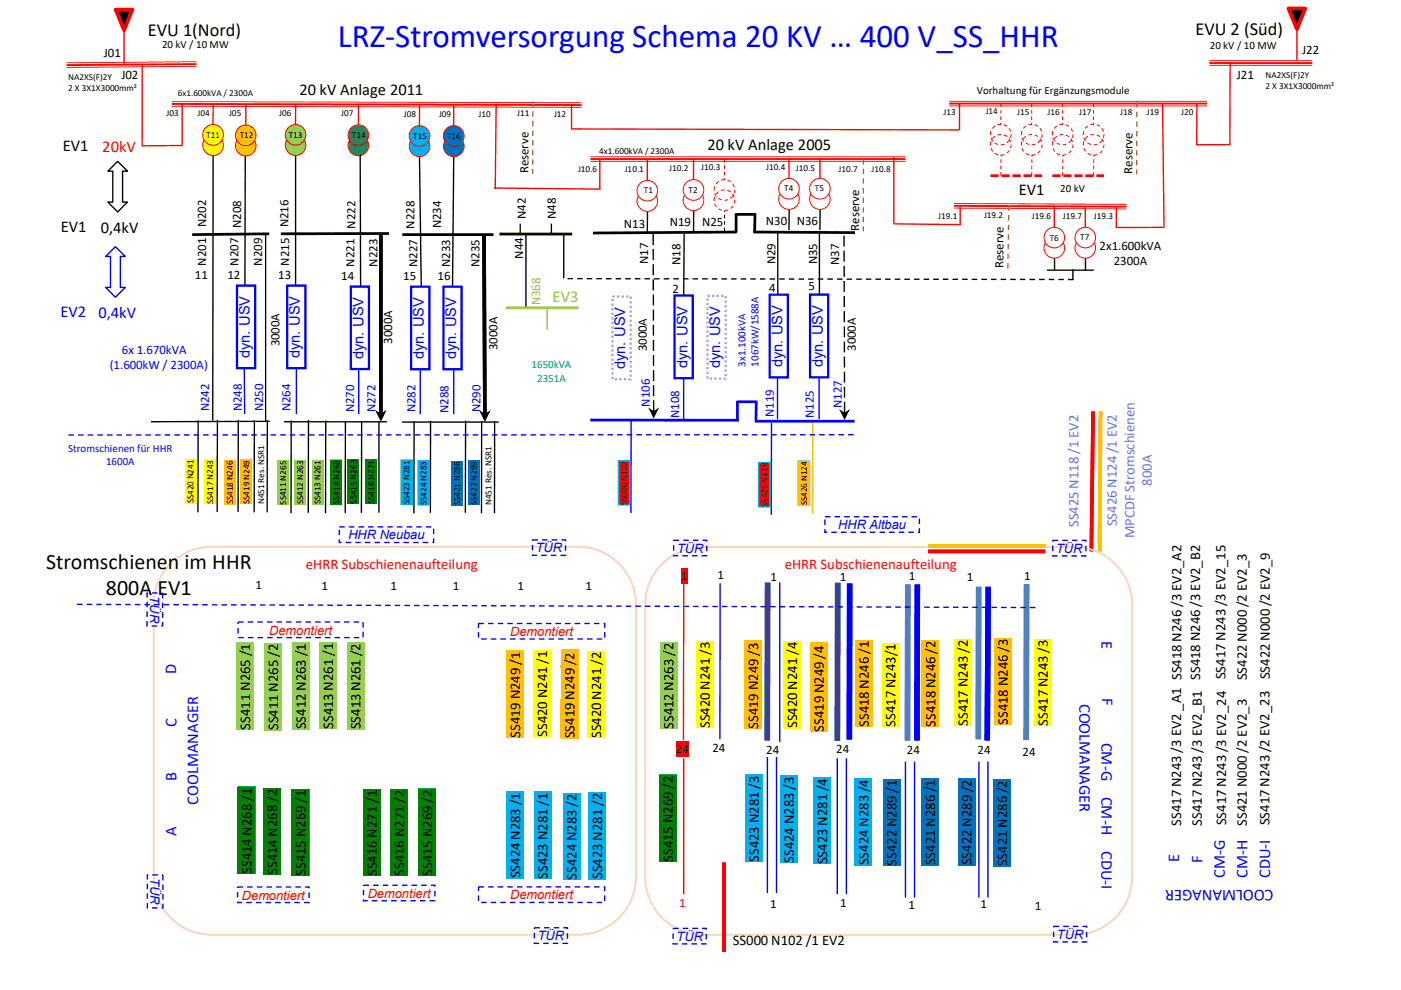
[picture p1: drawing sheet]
<svg xmlns="http://www.w3.org/2000/svg" width="297mm" height="210mm" viewBox="0 0 297 210" stroke-linecap="round" stroke-linejoin="round" font-family="sans-serif">
<path d="M25 34.2l2 2.1h-1v6.6h1l-2 2.1-2.1-2.1h1v-6.6h-1z" fill="none" stroke="#000" stroke-width=".29"/>
<path d="M30.2 13.8l-.1 17.2M38.8 30.9h-8.7" fill="none" stroke="#f00" stroke-width=".29"/>
<path d="M14.1 14.2v.2l27.6-.2v-.2zM14.1 13.6v.4l27.6-.2v-.4zM14.1 13.2v.2l27.6-.2v-.2z" fill="#f00"/>
<path d="M26.3 6.4v7.2M104.7 39.9l22.7 .2M121.2 27.3l82.2 .3M203.4 22v5.6" fill="none" stroke="#f00" stroke-width=".29"/>
<path d="M24.5 2h3.6l-1.8 4.4z" fill="#000"/>
<path d="M24.5 2h3.6l-1.8 4.4z" fill="none" stroke="#f00" stroke-width=".78" stroke-linecap="butt"/>
<path d="M210 37.3h10.9" fill="none" stroke="#f00" stroke-width=".58" stroke-dasharray="1.7 .6" stroke-linecap="butt"/>
<g fill="none" stroke="#f00" stroke-width=".21" stroke-dasharray=".8 .6" stroke-linecap="butt">
<path d="M212.2 37.3v-4.4M212.2 22v4.4M218.7 37.3l.1-4.4M218.7 22v4.4M225.3 37.3l.1-4.4M225.3 22v4.4M231.9 37.3v-4.4M231.9 22v4.4"/>
<circle cx="212.2" cy="28.5" r="2.19"/>
<circle cx="212.2" cy="30.7" r="2.19"/>
<circle cx="218.7" cy="28.5" r="2.18"/>
<circle cx="218.7" cy="30.7" r="2.19"/>
<circle cx="225.3" cy="28.5" r="2.18"/>
<circle cx="225.3" cy="30.7" r="2.19"/>
<circle cx="231.9" cy="28.5" r="2.18"/>
<circle cx="231.9" cy="30.7" r="2.19"/>
</g>
<path d="M201.2 21.4h54.7v.2h-54.7zM201.2 21.8h54.7v.4h-54.7zM201.2 22.4h54.7v.2h-54.7z" fill="#f00"/>
<path d="M223.1 37.3h11" fill="none" stroke="#f00" stroke-width=".58" stroke-dasharray="1.7 .6" stroke-linecap="butt"/>
<path d="M246.5 22l.3 26.3M253.8 22l-.1 8.7h6.9" fill="none" stroke="#f00" stroke-width=".29"/>
<path d="M256.4 13.8v.1h21.9v-.1zM256.4 13.2v.4h21.9v-.4zM256.4 12.8v.2h21.9v-.2z" fill="#f00"/>
<path d="M260.8 13.4l-.1 17.5M275 6.2v6.6" fill="none" stroke="#f00" stroke-width=".29"/>
<path d="M273.2 1.8h3.6l-1.8 4.4z" fill="#000"/>
<path d="M273.2 1.8h3.6l-1.8 4.4z" fill="none" stroke="#f00" stroke-width=".78" stroke-linecap="butt"/>
<path d="M125.2 33.1h66.8v.2h-66.8zM125.2 33.5h66.8v.4h-66.8zM125.2 34.1h66.8v.2h-66.8z" fill="#f00"/>
<path d="M156.2 49.2l-30.5 .2" fill="none" stroke="#000" stroke-width=".58"/>
<path d="M137.3 44.8l-.1 4.4" fill="none" stroke="#000" stroke-width=".29"/>
<circle cx="137.2" cy="42.6" r="2.19" fill="#fff"/>
<circle cx="137.2" cy="42.6" r="2.19" fill="none" stroke="#f00" stroke-width=".21"/>
<circle cx="137.2" cy="40.4" r="2.18" fill="#fff"/>
<circle cx="137.2" cy="40.4" r="2.18" fill="none" stroke="#f00" stroke-width=".21"/>
<path d="M147.1 44.7l-.1 4.3" fill="none" stroke="#000" stroke-width=".29"/>
<circle cx="147" cy="42.5" r="2.19" fill="#fff"/>
<circle cx="147" cy="42.5" r="2.19" fill="none" stroke="#f00" stroke-width=".21"/>
<circle cx="147" cy="40.3" r="2.19" fill="#fff"/>
<circle cx="147" cy="40.3" r="2.19" fill="none" stroke="#f00" stroke-width=".21"/>
<path d="M127.2 33.8v6.2M137.2 33.9v4.4M147 33.7v4.4M189.5 33.3v14.1" fill="none" stroke="#f00" stroke-width=".29"/>
<path d="M153.6 49v-4.3" fill="none" stroke="#000" stroke-width=".21" stroke-dasharray=".8 .6" stroke-linecap="butt"/>
<g fill="none" stroke="#f00" stroke-width=".21" stroke-dasharray=".8 .6" stroke-linecap="butt">
<path d="M153.6 33.7v4.4"/>
<circle cx="153.6" cy="40.3" r="2.19"/>
<circle cx="153.6" cy="42.5" r="2.19"/>
</g>
<path d="M167.3 44.4v4.4" fill="none" stroke="#000" stroke-width=".29"/>
<circle cx="167.3" cy="42.2" r="2.18" fill="#fff"/>
<circle cx="167.3" cy="42.2" r="2.18" fill="none" stroke="#f00" stroke-width=".21"/>
<circle cx="167.3" cy="40" r="2.19" fill="#fff"/>
<circle cx="167.3" cy="40" r="2.19" fill="none" stroke="#f00" stroke-width=".21"/>
<path d="M167.3 33.5v4.3" fill="none" stroke="#f00" stroke-width=".29"/>
<path d="M173.9 44.4l-.1 4.4" fill="none" stroke="#000" stroke-width=".29"/>
<circle cx="173.8" cy="42.2" r="2.18" fill="#fff"/>
<circle cx="173.8" cy="42.2" r="2.18" fill="none" stroke="#f00" stroke-width=".21"/>
<circle cx="173.8" cy="40" r="2.19" fill="#fff"/>
<circle cx="173.8" cy="40" r="2.19" fill="none" stroke="#f00" stroke-width=".21"/>
<path d="M173.8 33.5v4.3" fill="none" stroke="#f00" stroke-width=".29"/>
<path d="M202.3 43.1l36.5 .1v.3l-36.5-.2zM202.3 43.5l36.5 .1v.4l-36.5-.1zM202.3 44l36.5 .2v.2l-36.5-.2z" fill="#f00"/>
<path d="M203.6 43.9v3.9" fill="none" stroke="#f00" stroke-width=".29"/>
<path d="M223.6 54.8v2.4M230.1 54.8v2.7" fill="none" stroke="#000" stroke-width=".29"/>
<circle cx="230.1" cy="52.6" r="2.18" fill="#fff"/>
<circle cx="230.1" cy="52.6" r="2.18" fill="none" stroke="#f00" stroke-width=".21"/>
<circle cx="230.1" cy="50.4" r="2.18" fill="#fff"/>
<circle cx="230.1" cy="50.4" r="2.18" fill="none" stroke="#f00" stroke-width=".21"/>
<path d="M230.1 43.8v4.4" fill="none" stroke="#f00" stroke-width=".29"/>
<circle cx="223.5" cy="52.6" r="2.18" fill="#fff"/>
<circle cx="223.5" cy="52.6" r="2.18" fill="none" stroke="#f00" stroke-width=".21"/>
<circle cx="223.5" cy="50.4" r="2.18" fill="#fff"/>
<circle cx="223.5" cy="50.4" r="2.18" fill="none" stroke="#f00" stroke-width=".21"/>
<path d="M189.5 47.5l14.1 .1M223.5 43.8v4.4M236.7 43.8v4.5l10-.1" fill="none" stroke="#f00" stroke-width=".29"/>
<path d="M222 57.3h9.9M227.5 57.1v2.2M61.7 89.2v19.7M65.4 89.1v19.7M69.1 89.2l-.1 19.7" fill="none" stroke="#000" stroke-width=".29"/>
<circle cx="45.2" cy="30.8" r="2.19" fill="#ff0"/>
<circle cx="45.2" cy="30.8" r="2.19" fill="none" stroke="#f00" stroke-width=".21"/>
<circle cx="45.2" cy="28.6" r="2.19" fill="#ff0"/>
<circle cx="45.2" cy="28.6" r="2.19" fill="none" stroke="#f00" stroke-width=".21"/>
<path d="M45.2 22l-.1 4.4" fill="none" stroke="#f00" stroke-width=".29"/>
<circle cx="52.1" cy="30.9" r="2.19" fill="#ffc000"/>
<circle cx="52.1" cy="30.9" r="2.19" fill="none" stroke="#f00" stroke-width=".21"/>
<circle cx="52.1" cy="28.7" r="2.19" fill="#ffc000"/>
<circle cx="52.1" cy="28.7" r="2.19" fill="none" stroke="#f00" stroke-width=".21"/>
<path d="M38.6 22v8.7M52.1 22.1v4.4" fill="none" stroke="#f00" stroke-width=".29"/>
<circle cx="62.7" cy="30.8" r="2.19" fill="#92d050"/>
<circle cx="62.7" cy="30.8" r="2.19" fill="none" stroke="#f00" stroke-width=".21"/>
<circle cx="62.7" cy="28.6" r="2.19" fill="#92d050"/>
<circle cx="62.7" cy="28.6" r="2.19" fill="none" stroke="#f00" stroke-width=".21"/>
<path d="M62.7 22v4.4" fill="none" stroke="#f00" stroke-width=".29"/>
<path d="M36.4 21.5l86.9 .2v.2l-86.9-.2zM36.4 21.8l86.9 .3v.4l-86.9-.3zM36.4 22.4l86.9 .3v.2l-86.9-.3z" fill="#f00"/>
<path d="M121.2 22.2v5.3" fill="none" stroke="#f00" stroke-width=".29"/>
<path d="M113 21.5l-.1 15.4" fill="none" stroke="#c0504d" stroke-width=".29" stroke-dasharray="1.2 .9" stroke-linecap="butt"/>
<path d="M57.1 49.6l-16.4 .2M82.5 49.5l-23 .1" fill="none" stroke="#000" stroke-width=".58"/>
<path d="M45.2 33l-.1 56.3M52 33.1l-.1 38.7M62.7 33v38.8" fill="none" stroke="#000" stroke-width=".29"/>
<path d="M50.2 60.6h3.9v17.5h-3.9z" fill="#fff"/>
<path d="M50.2 60.6h3.9v17.5h-3.9z" fill="none" stroke="#00f" stroke-width=".49"/>
<path d="M51.8 78.1l.1 9.7" fill="none" stroke="#00f" stroke-width=".29"/>
<path d="M60.9 60.6h3.8v17.5h-3.8z" fill="#fff"/>
<path d="M60.9 60.6h3.8v17.5h-3.8z" fill="none" stroke="#00f" stroke-width=".49"/>
<path d="M62.8 78.1v9.7" fill="none" stroke="#00f" stroke-width=".29"/>
<path d="M110.3 47.4v2.2M116.9 47.4v2.2M119.5 49.5v9.5M60.2 89.5h21.8" fill="none" stroke="#000" stroke-width=".29"/>
<path d="M105.9 49.6h15.4" fill="none" stroke="#000" stroke-width=".58"/>
<g fill="#fff">
<path d="M246.6 176.2h4.4v11.5h-4.4z"/>
<path d="M251.5 176.3h4.5v11.6h-4.5z"/>
<path d="M256.3 176.3h4.4v11.6h-4.4z"/>
<path d="M261.1 176.3h4.5v11.6h-4.5z"/>
<path d="M265.8 176.3h4.5v11.6h-4.5z"/>
</g>
<path d="M231.8 87.3l-.4 29.6" fill="none" stroke="#f00" stroke-width=".78" stroke-linecap="butt"/>
<path d="M233.3 87.3l-.2 29.6" fill="none" stroke="#ffc000" stroke-width=".78" stroke-linecap="butt"/>
<path d="M162.7 123.6v33.5M177.6 123.6l-.1 33.5" fill="none" stroke="#1f497d" stroke-width="1.2" stroke-linecap="butt"/>
<path d="M140.4 119.6a12.2 12.2 0 0 1 8.6-3.6h78.8a12.2 12.2 0 0 1 12.2 12.2v57.8a12.2 12.2 0 0 1-12.2 12.2h-78.8a12.2 12.2 0 0 1-12.2-12.2v-57.8a12.2 12.2 0 0 1 3.6-8.6z" fill="none" stroke="#fcd5b5" stroke-width=".39"/>
<path d="M174.9 109.6h20v3.3h-20z" fill="none" stroke="#00f" stroke-width=".29" stroke-dasharray="1.2 .9" stroke-linecap="butt"/>
<path d="M187 136.3h3.8v17.8h-3.8z" fill="#cc0"/>
<path d="M186.9 136.4h3.8v17.7h-3.8z" fill="#ff0"/>
<path d="M180.1 123.8v33M194.5 124l-.1 33.1" fill="none" stroke="#00f" stroke-width="1.2" stroke-linecap="butt"/>
<path d="M192.5 124l-.1 33.1" fill="none" stroke="#4f81bd" stroke-width="1.2" stroke-linecap="butt"/>
<path d="M181.3 135.7h3.8v18.5h-3.8z" fill="#ffc"/>
<path d="M181.2 135.9h3.8v18.3h-3.8z" fill="#ffc000"/>
<path d="M207.5 124.5l-.1 32.3M217.7 123.9l-.1 33.1" fill="none" stroke="#4f81bd" stroke-width="1.2" stroke-linecap="butt"/>
<path d="M209.5 124.5l-.2 32.6" fill="none" stroke="#00f" stroke-width="1.2" stroke-linecap="butt"/>
<g fill="#ffc000">
<path d="M157.9 135.8h3.7v18.8h-3.7z"/>
<path d="M157.8 136.3h3.8v18.3h-3.8z"/>
<path d="M171.7 136.2h3.8v19h-3.8z"/>
<path d="M171.6 136.9h3.8v18.3h-3.8z"/>
</g>
<g fill="#ff0">
<path d="M147.6 136h3.7v18.4h-3.7z"/>
<path d="M166.1 136h3.8v18.5h-3.8z"/>
</g>
<g fill="#ffc000">
<path d="M195.4 135.8h3.8v18.3h-3.8z"/>
<path d="M210.7 135.4h3.8v18.3h-3.8z"/>
</g>
<g fill="#ff0">
<path d="M202.2 135.7h3.8v18.2h-3.8z"/>
<path d="M219.2 135.6h3.8v18.3h-3.8z"/>
</g>
<path d="M142.8 114.6h7v3.3h-7zM223.2 114.6h7v3.3h-7zM142.7 196.9h7v3.3h-7zM223.4 196.5h7v3.3h-7z" fill="none" stroke="#00f" stroke-width=".29" stroke-dasharray="1.2 .9" stroke-linecap="butt"/>
<g fill="#fff">
<path d="M227.9 131.2h4.4v59.3h-4.4z"/>
<path d="M232.5 131.1h4.5v11.6h-4.5z"/>
</g>
<path d="M152.7 123.7l-.1 33.1M165.3 123.5v33.9" fill="none" stroke="#00f" stroke-width=".29"/>
<g fill="#fff">
<path d="M232.6 143.1h4.5v11.6h-4.5z"/>
<path d="M232.5 155.8h4.5v11.6h-4.5z"/>
</g>
<g fill="#00b0f0">
<path d="M158 164.3h3.7v18.5h-3.7z"/>
<path d="M165.4 164.5h3.8v18.5h-3.8z"/>
<path d="M172.5 164.9h3.7v18.4h-3.7z"/>
<path d="M181.2 165.1h3.8v18.4h-3.8z"/>
</g>
<g fill="#0070c0">
<path d="M187.1 165.1h3.8v18.5h-3.8z"/>
<path d="M195.4 165.1h3.8v18.4h-3.8z"/>
<path d="M203.1 165.1h3.7v18.4h-3.7z"/>
<path d="M210.6 165.3h3.8v18.4h-3.8z"/>
</g>
<path d="M162.7 160.5v28.9M164.6 160.5v28.9M177.5 160.8v28.9M179.4 160.8v28.9M192 161.5v28.9M193.9 161.5v28.9M207.5 161.5v28.9M209.5 161.5v28.9" fill="none" stroke="#00f" stroke-width=".29"/>
<path d="M153.5 182.9v19" fill="none" stroke="#f00" stroke-width=".78" stroke-linecap="butt"/>
<path d="M71.9 111.8h20v3.3h-20z" fill="none" stroke="#00f" stroke-width=".29" stroke-dasharray="1.2 .9" stroke-linecap="butt"/>
<path d="M36.2 119.6a12.2 12.2 0 0 1 8.6-3.6h77.8a12.2 12.2 0 0 1 12.2 12.2v57.8a12.2 12.2 0 0 1-12.2 12.2h-77.8a12.2 12.2 0 0 1-12.2-12.2v-57.8a12.2 12.2 0 0 1 3.6-8.6z" fill="none" stroke="#fcd5b5" stroke-width=".39"/>
<path d="M113.1 137.8h3.8v18.5h-3.8z" fill="#ff0"/>
<g fill="#ffc000">
<path d="M107.4 138.1h3.7v18.4h-3.7z"/>
<path d="M107.3 138.2h3.8v18.3h-3.8z"/>
<path d="M118.9 137.7h3.8v18.9h-3.8z"/>
<path d="M118.8 148.4h3.8v8.2h-3.8z"/>
<path d="M118.8 141.1h3.8v.6h-3.8z"/>
</g>
<path d="M124.6 138.1h3.8v18.4h-3.8z" fill="#ff0"/>
<path d="M112.9 114.5h7v3.3h-7zM113.3 196.8h7v3.3h-7z" fill="none" stroke="#00f" stroke-width=".29" stroke-dasharray="1.2 .9" stroke-linecap="butt"/>
<path d="M50.4 166.9h3.8v18.5h-3.8z" fill="#00b050"/>
<path d="M50.4 167.1h3.8v18.3h-3.8z" fill="#008000"/>
<path d="M55.9 167.1h3.7v18.5h-3.7z" fill="#00b050"/>
<path d="M55.8 167.3h3.8v18.3h-3.8z" fill="#008000"/>
<path d="M61.9 167.3h3.7v18.5h-3.7z" fill="#00b050"/>
<path d="M61.8 167.5h3.8v18.3h-3.8z" fill="#008000"/>
<path d="M77 167.4h3.7v18.4h-3.7z" fill="#00b050"/>
<path d="M76.9 167.5h3.8v18.3h-3.8z" fill="#008000"/>
<path d="M88.7 167.3h3.8v18.5h-3.8z" fill="#00b050"/>
<path d="M88.6 167.5h3.8v18.3h-3.8z" fill="#008000"/>
<path d="M82.8 167.3h3.7v18.5h-3.7z" fill="#00b050"/>
<path d="M82.7 167.5h3.8v18.3h-3.8z" fill="#008000"/>
<g fill="#00b0f0">
<path d="M107.4 167.9h3.7v18.4h-3.7z"/>
<path d="M113.2 167.9h3.7v18.5h-3.7z"/>
</g>
<g fill="#92d050">
<path d="M139.9 136.2h3.7v18.4h-3.7z"/>
<path d="M50.1 136.3h3.8v18.4h-3.8z"/>
<path d="M56 136.4h3.8v18.5h-3.8z"/>
<path d="M67.8 136.2h3.7v18.4h-3.7z"/>
<path d="M61.9 136.2h3.8v18.5h-3.8z"/>
<path d="M73.5 136.2h3.8v18.5h-3.8z"/>
</g>
<g fill="#00b0f0">
<path d="M119.3 168.1h3.8v18.4h-3.8z"/>
<path d="M124.8 168h3.7v18.5h-3.7z"/>
</g>
<path d="M143 62.7h3.9v17.5h-3.9z" fill="#fff"/>
<path d="M143 62.7h3.9v17.5h-3.9z" fill="none" stroke="#00f" stroke-width=".49"/>
<path d="M125.1 89.1h31.6" fill="none" stroke="#00f" stroke-width=".58"/>
<path d="M144.9 80.3v8.8" fill="none" stroke="#00f" stroke-width=".29"/>
<path d="M145.1 49.5l-.1 13.2" fill="none" stroke="#000" stroke-width=".29"/>
<path d="M163.2 62.5h3.8v17.6h-3.8z" fill="#fff"/>
<path d="M163.2 62.5h3.8v17.6h-3.8z" fill="none" stroke="#00f" stroke-width=".49"/>
<path d="M164.8 80.1v8.8" fill="none" stroke="#00f" stroke-width=".29"/>
<path d="M171.7 62.5h3.9v17.5h-3.9z" fill="#fff"/>
<path d="M171.7 62.5h3.9v17.5h-3.9z" fill="none" stroke="#00f" stroke-width=".49"/>
<path d="M173.7 80.1v8.8" fill="none" stroke="#00f" stroke-width=".29"/>
<path d="M164.9 49.3v13.2M173.7 49.3v13.2M73.2 89.5v19.3M76.7 89.4l-.1 19.4M80.3 89.4v19.4" fill="none" stroke="#000" stroke-width=".29"/>
<path d="M156.1 45.2v4.1M156.2 45.5h3.8M159.7 49.2l21.6 .1M160.1 45.2l-.1 4.1" fill="none" stroke="#000" stroke-width=".58"/>
<g fill="#000">
<path d="M138.3 49.6h.3v2.4h-.3zM138.3 52.8h.3v2.4h-.2zM138.4 56h.2l.1 2.4h-.3zM138.4 59.2h.3v2.4h-.3zM138.4 62.5h.3v2.3h-.3zM138.4 65.7h.3v2.3h-.3zM138.4 68.9h.3v2.3h-.3zM138.4 72.1h.3v2.3h-.3zM138.4 75.3h.3v2.3h-.3zM138.4 78.5h.3v2.3h-.3zM138.4 81.7h.3v2.3h-.3zM138.4 84.9h.3v2.3h-.3zM137.4 86.4l1.2 .8 1.2-.8-1.2 2.4z"/>
<path d="M178.8 50h.3v2.3h-.3zM178.8 53.2h.3v2.3h-.3zM178.8 56.4h.3v2.3h-.3zM178.8 59.6h.3v2.3h-.2zM178.9 62.8h.3v2.3h-.3zM178.9 66h.3v2.3h-.3zM178.9 69.2h.3v2.3h-.3zM178.9 72.4h.3v2.3h-.3zM178.9 75.6h.3v2.4h-.3zM178.9 78.8h.3v2.4h-.3zM178.9 82h.3v2.4h-.3zM178.9 85.2h.3v2.3h-.3zM177.9 86.8l1.2 .7 1.1-.8-1.1 2.4z"/>
</g>
<circle cx="76" cy="30.8" r="2.19" fill="#2b8554"/>
<circle cx="76" cy="30.8" r="2.19" fill="none" stroke="#f00" stroke-width=".21"/>
<circle cx="76" cy="28.7" r="2.18" fill="#2b8554"/>
<circle cx="76" cy="28.7" r="2.18" fill="none" stroke="#f00" stroke-width=".21"/>
<path d="M76 22.1v4.4" fill="none" stroke="#f00" stroke-width=".29"/>
<path d="M76.4 32.8l.1 39.5" fill="none" stroke="#000" stroke-width=".29"/>
<g fill="#000">
<path d="M80.4 49.4h.7v38.4h-.7zM79.6 87l1.1 .8 1.2-.8-1.2 2.4z"/>
<path d="M80.4 49.4h.7v38.4h-.7zM79.6 87l1.1 .8 1.2-.8-1.2 2.4z"/>
</g>
<path d="M74.4 60.8h3.8v17.5h-3.8z" fill="#fff"/>
<path d="M74.4 60.8h3.8v17.5h-3.8z" fill="none" stroke="#00f" stroke-width=".49"/>
<path d="M76 78.3v9.5" fill="none" stroke="#00f" stroke-width=".29"/>
<circle cx="88.9" cy="31" r="2.19" fill="#00b0f0"/>
<circle cx="88.9" cy="31" r="2.19" fill="none" stroke="#f00" stroke-width=".21"/>
<circle cx="88.9" cy="28.8" r="2.19" fill="#00b0f0"/>
<circle cx="88.9" cy="28.8" r="2.19" fill="none" stroke="#f00" stroke-width=".21"/>
<path d="M89 22.3l-.1 4.3" fill="none" stroke="#f00" stroke-width=".29"/>
<circle cx="96.2" cy="31" r="2.18" fill="#0070c0"/>
<circle cx="96.2" cy="31" r="2.18" fill="none" stroke="#f00" stroke-width=".21"/>
<circle cx="96.2" cy="28.8" r="2.19" fill="#0070c0"/>
<circle cx="96.2" cy="28.8" r="2.19" fill="none" stroke="#f00" stroke-width=".21"/>
<path d="M96.2 22.3v4.3M105.2 22l-.2 18.1" fill="none" stroke="#f00" stroke-width=".29"/>
<path d="M85.3 49.8h19.3" fill="none" stroke="#000" stroke-width=".58"/>
<path d="M88.9 33.2l.6 38.8M96.2 33.2l-.3 27.6" fill="none" stroke="#000" stroke-width=".29"/>
<g fill="#000">
<path d="M102.2 50h.8l.2 37.8h-.8zM101.6 87.1l1.2 .7 1.2-.7-1.2 2.3z"/>
<path d="M102.2 50h.8l.2 37.8h-.8zM101.6 87.1l1.2 .7 1.2-.7-1.2 2.3z"/>
</g>
<path d="M87.2 60.8h3.8v17.5h-3.8z" fill="#fff"/>
<path d="M87.2 60.8h3.8v17.5h-3.8z" fill="none" stroke="#00f" stroke-width=".49"/>
<path d="M94 60.8h3.9v17.5h-3.9z" fill="#fff"/>
<path d="M94 60.8h3.9v17.5h-3.9z" fill="none" stroke="#00f" stroke-width=".49"/>
<path d="M89.1 78.3v9.5M96.2 78.3v9.5" fill="none" stroke="#00f" stroke-width=".29"/>
<path d="M42 89.2v19.5M46.1 89.1l-.1 19.5M50.5 89v19.6M53.9 89.1v19.6M57.2 89.4l-25.2 .1M85.2 89.5h20.6" fill="none" stroke="#000" stroke-width=".29"/>
<g fill="#ff0">
<path d="M39.2 97.4h2.4v9.4h-2.4z"/>
<path d="M43.3 97.6h2.4v9.3h-2.4z"/>
</g>
<g fill="#ffc000">
<path d="M51 97.6h2.4v9.3h-2.4z"/>
<path d="M47.5 97.7h2.4v9.3h-2.4z"/>
</g>
<path d="M56.7 89.1l-.1 19.6" fill="none" stroke="#000" stroke-width=".29"/>
<g fill="#92d050">
<path d="M58.8 97.6h2.4v9.4h-2.4z"/>
<path d="M62.4 97.6h2.4v9.3h-2.4z"/>
<path d="M66.2 97.6h2.3v9.4h-2.3z"/>
<path d="M70.1 97.5h2.4v9.4h-2.4z"/>
</g>
<path d="M70.1 97.6h2.4v9.3h-2.4z" fill="#008000"/>
<path d="M73.8 97.5h2.3v9.3h-2.3z" fill="#92d050"/>
<path d="M73.7 97.5h2.4v9.3h-2.4z" fill="#008000"/>
<path d="M77.5 97.5h2.3v9.3h-2.3z" fill="#92d050"/>
<path d="M77.4 97.5h2.4v9.3h-2.4z" fill="#008000"/>
<path d="M87.8 89.4v19.5M91.3 89.3l-.1 19.5M98.7 89.2v19.6M102.1 89.3v19.6" fill="none" stroke="#000" stroke-width=".29"/>
<path d="M85 97.6h2.4v9.4h-2.4z" fill="#00b0f0"/>
<path d="M85 97.6h2.4v9.4h-2.4z" fill="none" stroke="#00b0f0" stroke-width=".29"/>
<path d="M88.6 97.7h2.4v9.4h-2.4z" fill="#00b0f0"/>
<path d="M88.6 97.7h2.4v9.4h-2.4z" fill="none" stroke="#00b0f0" stroke-width=".29"/>
<g fill="#0070c0">
<path d="M99.2 97.7h2.4v9.4h-2.4z"/>
<path d="M95.8 97.8h2.3v9.4h-2.3z"/>
</g>
<path d="M104.9 89.3l-.1 19.6" fill="none" stroke="#000" stroke-width=".29"/>
<path d="M133.8 89.3v19.5" fill="none" stroke="#00f" stroke-width=".29"/>
<path d="M131.1 97.7h2.4v9.4h-2.4z" fill="#f00"/>
<path d="M131.1 97.7h2.4v9.4h-2.4z" fill="none" stroke="#00b0f0" stroke-width=".29"/>
<path d="M163.6 89.7l-.1 19.5" fill="none" stroke="#00f" stroke-width=".29"/>
<path d="M160.9 98.1h2.4v9.4h-2.4z" fill="#f00"/>
<path d="M160.9 98.1h2.4v9.4h-2.4z" fill="none" stroke="#00b0f0" stroke-width=".29"/>
<path d="M172.3 89.4v19.5" fill="none" stroke="#ffc000" stroke-width=".29"/>
<path d="M169.3 97.8h2.3v9.4h-2.3z" fill="#f00"/>
<path d="M169.3 97.8h2.3v9.4h-2.3z" fill="none" stroke="#00b0f0" stroke-width=".29"/>
<path d="M169.2 97.8h2.4v9.4h-2.4z" fill="#ffc000"/>
<path d="M129.9 62.9h3.8v17.5h-3.8z" fill="#fff"/>
<path d="M129.9 62.9h3.8v17.5h-3.8z" fill="none" stroke="#8eb4e3" stroke-width=".49" stroke-dasharray=".5 .5" stroke-linecap="butt"/>
<path d="M150 62.8h3.9v17.5h-3.9z" fill="#fff"/>
<path d="M150 62.8h3.9v17.5h-3.9z" fill="none" stroke="#8eb4e3" stroke-width=".49" stroke-dasharray=".5 .5" stroke-linecap="butt"/>
<path d="M156.4 85v4.1M156.5 85.2h3.8M160 89.3h21.2M160.4 85l-.1 4.1" fill="none" stroke="#00f" stroke-width=".58"/>
<path d="M181 92.2l-166.9 .1M219.5 128.9l-203.5-.7" fill="none" stroke="#00f" stroke-width=".29" stroke-dasharray="1.2 .9" stroke-linecap="butt"/>
<path d="M111.5 49.8v15.5" fill="none" stroke="#000" stroke-width=".29"/>
<path d="M107.2 65.3h15.5" fill="none" stroke="#92d050" stroke-width=".58"/>
<path d="M24.5 52.3l2.1 2.1h-1.1v6.6h1.1l-2.1 2-2.1-2h1v-6.6h-1z" fill="none" stroke="#00f" stroke-width=".29"/>
<path d="M183.1 33.7l-.1 15.3M241 21.7v15.3M213.9 43.6l-.2 13.5" fill="none" stroke="#c0504d" stroke-width=".29" stroke-dasharray="1.2 .9" stroke-linecap="butt"/>
<path d="M227.6 59.3l-108.2-.2" fill="none" stroke="#000" stroke-width=".29" stroke-dasharray="1.2 .9" stroke-linecap="butt"/>
<g fill="#fff">
<path d="M38.6 136.1h4.5v46.1h-4.5z"/>
<path d="M34 136.1h4.4v11.6h-4.4z"/>
</g>
<path d="M56.3 49.4v40.1" fill="none" stroke="#000" stroke-width=".29"/>
<path d="M196.8 116.9h24.8" fill="none" stroke="#f00" stroke-width=".78" stroke-linecap="butt"/>
<path d="M196.8 115.8h24.9" fill="none" stroke="#ffc000" stroke-width=".78" stroke-linecap="butt"/>
<path d="M116 65.3v4.6" fill="none" stroke="#92d050" stroke-width=".29"/>
<path d="M31.2 125.8h3.3v7h-3.3zM50.5 131.9h26.5v3.3h-26.5zM101.4 132.2h26.8v3.3h-26.8zM31.2 185.6h3.3v7h-3.3zM50.4 188.1h15.1v3.3h-15.1zM77.1 187.8h15.1v3.3h-15.1zM101.4 188.1h26.8v3.3h-26.8z" fill="none" stroke="#00f" stroke-width=".29" stroke-dasharray="1.2 .9" stroke-linecap="butt"/>
<path d="M145 123.9l-.1 33.1" fill="none" stroke="#f00" stroke-width=".29"/>
<g fill="#f00">
<path d="M144.4 120.4h1.4v3.3h-1.4z"/>
<path d="M143.3 157.1h2.7v3.3h-2.7z"/>
</g>
<path d="M139.7 164.3h3.8v18.5h-3.8z" fill="#00b050"/>
<path d="M139.6 164.5h3.8v18.3h-3.8z" fill="#008000"/>
<path d="M144.9 160.8v28.9" fill="none" stroke="#f00" stroke-width=".29"/>
<text font-size="7" fill="#00f" x="71.6" y="9.9">LRZ-Stromversorgung Schema 20 KV … 400 V_SS_HHR</text>
<g font-size="4.7">
<text x="9.8" y="120.7">Stromschienen im HHR</text>
<text x="22.5" y="126.3">800A EV1</text>
</g>
<g font-size="3.9">
<text x="31.4" y="7.7">EVU 1(Nord)</text>
<text x="253.5" y="7.5">EVU 2 (Süd)</text>
</g>
<g font-size="3.5">
<text x="63.5" y="20">20 kV Anlage 2011</text>
<text x="13.3" y="32.1">EV1</text>
<text x="150" y="31.9">20 kV Anlage 2005</text>
<text x="216" y="41.3">EV1</text>
<text x="12.9" y="49.2">EV1</text>
<text x="21.4" y="49.4">0,4kV</text>
</g>
<text font-size="3.5" fill="#f00" x="21.7" y="32.3">20kV</text>
<text font-size="3.5" fill="#92d050" x="117.2" y="64.1">EV3</text>
<g font-size="3.5" fill="#00f">
<text x="12.8" y="67.2">EV2</text>
<text x="20.9" y="67.4">0,4kV</text>
<text x="233.6" y="136" transform="rotate(90 233.6 136)">E</text>
<text x="37.4" y="143" transform="rotate(-90 37.4 143)">D</text>
<text x="228.9" y="149.3" transform="rotate(90 228.9 149.3)">COOLMANAGER</text>
<text x="233.7" y="148.1" transform="rotate(90 233.7 148.1)">F</text>
<text x="37.4" y="154.2" transform="rotate(-90 37.4 154.2)">C</text>
<text x="233.6" y="157.5" transform="rotate(90 233.6 157.5)">CM-G</text>
<text x="37.4" y="165.7" transform="rotate(-90 37.4 165.7)">B</text>
<text x="42" y="170.7" transform="rotate(-90 42 170.7)">COOLMANAGER</text>
<text x="233.6" y="169" transform="rotate(90 233.6 169)">CM-H</text>
<text x="37.4" y="177.3" transform="rotate(-90 37.4 177.3)">A</text>
<text x="233.6" y="180.5" transform="rotate(90 233.6 180.5)">CDU-I</text>
<text x="250" y="182.9" transform="rotate(-90 250 182.9)">E</text>
<text x="254.9" y="183" transform="rotate(-90 254.9 183)">F</text>
<text x="259.7" y="186.2" transform="rotate(-90 259.7 186.2)">CM-G</text>
<text x="264.5" y="186.2" transform="rotate(-90 264.5 186.2)">CM-H</text>
<text x="269.3" y="186.3" transform="rotate(-90 269.3 186.3)">CDU-I</text>
<text x="270" y="188.7" transform="rotate(180 270 188.7)">COOLMANAGER</text>
</g>
<g font-size="3.1" fill="#00f">
<text x="53" y="75.9" transform="rotate(-90 53 75.9)">dyn. USV</text>
<text x="63.6" y="75.9" transform="rotate(-90 63.6 75.9)">dyn. USV</text>
<text x="77.1" y="76.1" transform="rotate(-90 77.1 76.1)">dyn. USV</text>
<text x="89.9" y="76.2" transform="rotate(-90 89.9 76.2)">dyn. USV</text>
<text x="96.7" y="76.2" transform="rotate(-90 96.7 76.2)">dyn. USV</text>
<text x="165.9" y="77.9" transform="rotate(-90 165.9 77.9)">dyn. USV</text>
<text x="174.5" y="77.9" transform="rotate(-90 174.5 77.9)">dyn. USV</text>
<text x="132.6" y="78.3" transform="rotate(-90 132.6 78.3)">dyn. USV</text>
<text x="145.7" y="78.1" transform="rotate(-90 145.7 78.1)">dyn. USV</text>
<text x="152.7" y="78.1" transform="rotate(-90 152.7 78.1)">dyn. USV</text>
</g>
<g font-size="3.1" fill="#558fd5">
<text x="244.2" y="103" transform="rotate(-90 244.2 103)">800A</text>
<text x="228.6" y="111.8" transform="rotate(-90 228.6 111.8)">SS425 N118 /1 EV2</text>
<text x="236.8" y="111.6" transform="rotate(-90 236.8 111.6)">SS426 N124 /1 EV2</text>
<text x="240.5" y="114.2" transform="rotate(-90 240.5 114.2)">MPCDF Stromschienen</text>
</g>
<g font-size="3.1" fill="#f00">
<text x="64.9" y="120.6">eHRR Subschienenaufteilung</text>
<text x="166.4" y="120.6">eHRR Subschienenaufteilung</text>
</g>
<g font-size="3.1">
<text x="254.5" y="144.2" transform="rotate(-90 254.5 144.2)">SS418 N246 /3 EV2_B2</text>
<text x="259.8" y="144.1" transform="rotate(-90 259.8 144.1)">SS417 N243 /3 EV2_15</text>
<text x="264.4" y="144.3" transform="rotate(-90 264.4 144.3)">SS422 N000 /2 EV2_3</text>
<text x="269.2" y="144.1" transform="rotate(-90 269.2 144.1)">SS422 N000 /2 EV2_9</text>
<text x="53" y="154.7" transform="rotate(-90 53 154.7)">SS411 N265 /1</text>
<text x="58.9" y="154.9" transform="rotate(-90 58.9 154.9)">SS411 N265 /2</text>
<text x="64.9" y="154.7" transform="rotate(-90 64.9 154.7)">SS412 N263 /1</text>
<text x="70.7" y="154.6" transform="rotate(-90 70.7 154.6)">SS413 N261 /1</text>
<text x="76.4" y="154.7" transform="rotate(-90 76.4 154.7)">SS413 N261 /2</text>
<text x="142.8" y="154.6" transform="rotate(-90 142.8 154.6)">SS412 N263 /2</text>
<text x="150.5" y="154.4" transform="rotate(-90 150.5 154.4)">SS420 N241 /3</text>
<text x="160.8" y="154.6" transform="rotate(-90 160.8 154.6)">SS419 N249 /3</text>
<text x="169" y="154.5" transform="rotate(-90 169 154.5)">SS420 N241 /4</text>
<text x="174.6" y="155.2" transform="rotate(-90 174.6 155.2)">SS419 N249 /4</text>
<text x="184.2" y="154.2" transform="rotate(-90 184.2 154.2)">SS418 N246 /1</text>
<text x="189.9" y="154.1" transform="rotate(-90 189.9 154.1)">SS417 N243/1</text>
<text x="198.4" y="154.1" transform="rotate(-90 198.4 154.1)">SS418 N246 /2</text>
<text x="205.2" y="153.9" transform="rotate(-90 205.2 153.9)">SS417 N243 /2</text>
<text x="213.7" y="153.8" transform="rotate(-90 213.7 153.8)">SS418 N246 /3</text>
<text x="222.1" y="153.9" transform="rotate(-90 222.1 153.9)">SS417 N243 /3</text>
<text x="110.3" y="156.5" transform="rotate(-90 110.3 156.5)">SS419 N249 /1</text>
<text x="116" y="156.3" transform="rotate(-90 116 156.3)">SS420 N241 /1</text>
<text x="121.8" y="156.6" transform="rotate(-90 121.8 156.6)">SS419 N249 /2</text>
<text x="127.5" y="156.5" transform="rotate(-90 127.5 156.5)">SS420 N241 /2</text>
<text x="250.4" y="175.1" transform="rotate(-90 250.4 175.1)">SS417 N243 /3 EV2 _A1 SS418 N246 /3 EV2_A2</text>
<text x="254.8" y="175.1" transform="rotate(-90 254.8 175.1)">SS417 N243 /3 EV2_B1</text>
<text x="259.9" y="175" transform="rotate(-90 259.9 175)">SS417 N243 /3 EV2_24</text>
<text x="264.4" y="175.2" transform="rotate(-90 264.4 175.2)">SS421 N000 /2 EV2_3</text>
<text x="269.2" y="175" transform="rotate(-90 269.2 175)">SS417 N243 /2 EV2_23</text>
<text x="53.3" y="185.4" transform="rotate(-90 53.3 185.4)">SS414 N268 /1</text>
<text x="58.8" y="185.6" transform="rotate(-90 58.8 185.6)">SS414 N268 /2</text>
<text x="64.8" y="185.8" transform="rotate(-90 64.8 185.8)">SS415 N269 /1</text>
<text x="79.9" y="185.8" transform="rotate(-90 79.9 185.8)">SS416 N271 /1</text>
<text x="85.7" y="185.8" transform="rotate(-90 85.7 185.8)">SS416 N271 /2</text>
<text x="91.6" y="185.8" transform="rotate(-90 91.6 185.8)">SS415 N269 /2</text>
<text x="142.6" y="182.8" transform="rotate(-90 142.6 182.8)">SS415 N269 /2</text>
<text x="160.9" y="182.8" transform="rotate(-90 160.9 182.8)">SS423 N281 /3</text>
<text x="168.3" y="183" transform="rotate(-90 168.3 183)">SS424 N283 /3</text>
<text x="175.4" y="183.3" transform="rotate(-90 175.4 183.3)">SS423 N281 /4</text>
<text x="184.1" y="183.5" transform="rotate(-90 184.1 183.5)">SS424 N283 /4</text>
<text x="190.1" y="183.6" transform="rotate(-90 190.1 183.6)">SS422 N289 /1</text>
<text x="198.3" y="183.5" transform="rotate(-90 198.3 183.5)">SS421 N286 /1</text>
<text x="206" y="183.5" transform="rotate(-90 206 183.5)">SS422 N289 /2</text>
<text x="213.5" y="183.7" transform="rotate(-90 213.5 183.7)">SS421 N286 /2</text>
<text x="110.3" y="186.3" transform="rotate(-90 110.3 186.3)">SS424 N283 /1</text>
<text x="116.1" y="186.4" transform="rotate(-90 116.1 186.4)">SS423 N281 /1</text>
<text x="122.2" y="186.6" transform="rotate(-90 122.2 186.6)">SS424 N283 /2</text>
<text x="127.7" y="186.5" transform="rotate(-90 127.7 186.5)">SS423 N281 /2</text>
<text x="155.4" y="200.5">SS000 N102 /1 EV2</text>
</g>
<g font-size="2.7">
<text x="276.1" y="11.4">J22</text>
<text x="22" y="12">J01</text>
<text x="25.7" y="16.8">J02</text>
<text x="262.2" y="16.8">J21</text>
<text x="112.1" y="36.8" transform="rotate(-90 112.1 36.8)">Reserve</text>
<text x="240.1" y="36.9" transform="rotate(-90 240.1 36.9)">Reserve</text>
<text x="111.5" y="46.5" transform="rotate(-90 111.5 46.5)">N42</text>
<text x="117.8" y="46.5" transform="rotate(-90 117.8 46.5)">N48</text>
<text x="162.4" y="47.8">N30</text>
<text x="169" y="47.8">N36</text>
<text x="43.7" y="48.2" transform="rotate(-90 43.7 48.2)">N202</text>
<text x="51.1" y="48.3" transform="rotate(-90 51.1 48.3)">N208</text>
<text x="61.2" y="48.2" transform="rotate(-90 61.2 48.2)">N216</text>
<text x="75.3" y="48.5" transform="rotate(-90 75.3 48.5)">N222</text>
<text x="87.9" y="48.5" transform="rotate(-90 87.9 48.5)">N228</text>
<text x="93.5" y="48.5" transform="rotate(-90 93.5 48.5)">N234</text>
<text x="132.3" y="48.3">N13</text>
<text x="142" y="48">N19</text>
<text x="148.9" y="48">N25</text>
<text x="182.2" y="49" transform="rotate(-90 182.2 49)">Reserve</text>
<text x="233.1" y="53">2x1.600kVA</text>
<text x="41.3" y="59.1">11</text>
<text x="43.7" y="56.3" transform="rotate(-90 43.7 56.3)">N201</text>
<text x="48.2" y="59.1">12</text>
<text x="50.6" y="56.3" transform="rotate(-90 50.6 56.3)">N207</text>
<text x="55.6" y="56.3" transform="rotate(-90 55.6 56.3)">N209</text>
<text x="59" y="59.1">13</text>
<text x="61.3" y="56.3" transform="rotate(-90 61.3 56.3)">N215</text>
<text x="72.4" y="59.3">14</text>
<text x="75.2" y="56.6" transform="rotate(-90 75.2 56.6)">N221</text>
<text x="80" y="56.6" transform="rotate(-90 80 56.6)">N223</text>
<text x="85.5" y="59.4">15</text>
<text x="88.5" y="56.6" transform="rotate(-90 88.5 56.6)">N227</text>
<text x="92.8" y="59.4">16</text>
<text x="95.4" y="56.6" transform="rotate(-90 95.4 56.6)">N233</text>
<text x="101.6" y="56.6" transform="rotate(-90 101.6 56.6)">N235</text>
<text x="110.9" y="54.9" transform="rotate(-90 110.9 54.9)">N44</text>
<text x="137.4" y="56" transform="rotate(-90 137.4 56)">N17</text>
<text x="144.2" y="56.3" transform="rotate(-90 144.2 56.3)">N18</text>
<text x="164.4" y="56.1" transform="rotate(-90 164.4 56.1)">N29</text>
<text x="173.2" y="56.1" transform="rotate(-90 173.2 56.1)">N35</text>
<text x="177.9" y="56.2" transform="rotate(-90 177.9 56.2)">N37</text>
<text x="212.8" y="56.9" transform="rotate(-90 212.8 56.9)">Reserve</text>
<text x="236.2" y="56.3">2300A</text>
<text x="142.6" y="62.1">2</text>
<text x="163.1" y="62">4</text>
<text x="171.4" y="61.5">5</text>
<text x="59.2" y="73.5" transform="rotate(-90 59.2 73.5)">3000A</text>
<text x="83.2" y="72.9" transform="rotate(-90 83.2 72.9)">3000A</text>
<text x="105.5" y="74.3" transform="rotate(-90 105.5 74.3)">3000A</text>
<text x="137.1" y="74.5" transform="rotate(-90 137.1 74.5)">3000A</text>
<text x="181.5" y="74.4" transform="rotate(-90 181.5 74.4)">3000A</text>
<text x="54.1" y="125">1</text>
<text x="68.1" y="125.2">1</text>
<text x="82.8" y="125.2">1</text>
<text x="96" y="125.1">1</text>
<text x="109.7" y="125.2">1</text>
<text x="124.2" y="125.1">1</text>
<text x="144.4" y="123">1</text>
<text x="152.1" y="122.8">1</text>
<text x="163.4" y="123.1">1</text>
<text x="178" y="123.1">1</text>
<text x="192.7" y="122.9">1</text>
<text x="205" y="123.2">1</text>
<text x="217.1" y="123">1</text>
<text x="143.3" y="159.7">24</text>
<text x="151" y="159.5">24</text>
<text x="162.5" y="159.9">24</text>
<text x="177.3" y="159.7">24</text>
<text x="192.3" y="160">24</text>
<text x="207.3" y="160">24</text>
<text x="216.8" y="160.3">24</text>
<text x="163.3" y="192.5">1</text>
<text x="178.1" y="192.3">1</text>
<text x="192.6" y="192.7">1</text>
<text x="207.9" y="192.6">1</text>
<text x="219.4" y="193">1</text>
</g>
<text font-size="2.7" fill="#92d050" x="114.5" y="64.8" transform="rotate(-90 114.5 64.8)">N368</text>
<g font-size="2.7" fill="#00f">
<text x="25.9" y="75.1">6x 1.670kVA</text>
<text x="23.3" y="78.3">(1.600kW / 2300A)</text>
<text x="44.4" y="87.2" transform="rotate(-90 44.4 87.2)">N242</text>
<text x="51.3" y="87.2" transform="rotate(-90 51.3 87.2)">N248</text>
<text x="55.8" y="87.2" transform="rotate(-90 55.8 87.2)">N250</text>
<text x="61.6" y="87.2" transform="rotate(-90 61.6 87.2)">N264</text>
<text x="75.1" y="87.5" transform="rotate(-90 75.1 87.5)">N270</text>
<text x="79.6" y="87.5" transform="rotate(-90 79.6 87.5)">N272</text>
<text x="88.1" y="87.5" transform="rotate(-90 88.1 87.5)">N282</text>
<text x="95.1" y="87.6" transform="rotate(-90 95.1 87.6)">N288</text>
<text x="101.9" y="87.5" transform="rotate(-90 101.9 87.5)">N290</text>
<text x="137.7" y="86.2" transform="rotate(-90 137.7 86.2)">N106</text>
<text x="144" y="88.6" transform="rotate(-90 144 88.6)">N108</text>
<text x="164" y="88.5" transform="rotate(-90 164 88.5)">N119</text>
<text x="172.5" y="88.6" transform="rotate(-90 172.5 88.6)">N125</text>
<text x="178.5" y="86.5" transform="rotate(-90 178.5 86.5)">N127</text>
<text x="177.7" y="112.3">HHR Altbau</text>
<text x="73.9" y="114.4">HHR Neubau</text>
<text x="113.6" y="117.2">TÜR</text>
<text x="143.5" y="117.3">TÜR</text>
<text x="223.9" y="117.3">TÜR</text>
<text x="31.8" y="126.5" transform="rotate(90 31.8 126.5)">TÜR</text>
<text x="31.9" y="186.3" transform="rotate(90 31.9 186.3)">TÜR</text>
<text x="114" y="199.5">TÜR</text>
<text x="143.4" y="199.6">TÜR</text>
<text x="224.1" y="199.2">TÜR</text>
</g>
<g font-size="2.7" fill="#f00">
<text x="57.1" y="134.6">Demontiert</text>
<text x="108.2" y="134.9">Demontiert</text>
<text x="51.3" y="190.8">Demontiert</text>
<text x="78" y="190.4">Demontiert</text>
<text x="108.1" y="190.8">Demontiert</text>
<text x="144" y="192.3">1</text>
</g>
<g font-size="2.3">
<text x="34.4" y="10.2">20 kV / 10 MW</text>
<text x="256.5" y="10.4">20 kV / 10 MW</text>
<text x="207.1" y="19.9">Vorhaltung für Ergänzungsmodule</text>
<text x="224.8" y="40.6">20 kV</text>
</g>
<g font-size="2.3" fill="#00f">
<text x="158" y="77.8" transform="rotate(-90 158 77.8)">3x1.100kVA</text>
<text x="160.8" y="77.8" transform="rotate(-90 160.8 77.8)">1067kW/1588A</text>
<text x="14.4" y="95.8">Stromschienen für HHR</text>
<text x="22.5" y="98.6">1600A</text>
</g>
<g font-size="2.3" fill="#00b050">
<text x="112.7" y="78.1">1650kVA</text>
<text x="113.9" y="80.9">2351A</text>
</g>
<g font-size="1.9">
<text x="14.5" y="16.9">NA2XS(F)2Y</text>
<text x="268.3" y="16.6">NA2XS(F)2Y</text>
<text x="14.5" y="19.2">2 X 3X1X3000mm²</text>
<text x="37.7" y="20.3">6x1.600kVA / 2300A</text>
<text x="268.3" y="18.9">2 X 3X1X3000mm²</text>
<text x="35.3" y="24.7">J03</text>
<text x="41.9" y="24.6">J04</text>
<text x="43.7" y="29.2">T11</text>
<text x="48.6" y="24.7">J05</text>
<text x="50.8" y="29.3">T12</text>
<text x="59.2" y="24.7">J06</text>
<text x="61.2" y="29.2">T13</text>
<text x="72.4" y="24.6">J07</text>
<text x="74.6" y="29.3">T14</text>
<text x="85.6" y="24.8">J08</text>
<text x="87.6" y="29.5">T15</text>
<text x="93.1" y="24.8">J09</text>
<text x="94.8" y="29.5">T16</text>
<text x="101.4" y="24.8">J10</text>
<text x="109.6" y="24.7">J11</text>
<text x="117.5" y="24.7">J12</text>
<text x="200" y="24.5">J13</text>
<text x="209" y="24.2">J14</text>
<text x="215.7" y="24.3">J15</text>
<text x="222.1" y="24.3">J16</text>
<text x="228.8" y="24.4">J17</text>
<text x="237.5" y="24.3">J18</text>
<text x="243.2" y="24.4">J19</text>
<text x="250.5" y="24.4">J20</text>
<text x="127" y="32.6">4x1.600kVA / 2300A</text>
<text x="122.6" y="36.5">J10.6</text>
<text x="132.5" y="36.4">J10.1</text>
<text x="136.5" y="40.9">T1</text>
<text x="141.9" y="36.3">J10.2</text>
<text x="146" y="40.9">T2</text>
<text x="148.7" y="36.2">J10.3</text>
<text x="162.4" y="36.1">J10.4</text>
<text x="166.3" y="40.6">T4</text>
<text x="168.7" y="36.3">J10.5</text>
<text x="172.8" y="40.6">T5</text>
<text x="177.8" y="36.4">J10.7</text>
<text x="184.8" y="36.5">J10.8</text>
<text x="198.9" y="46.4">J19.1</text>
<text x="208.6" y="46.2">J19.2</text>
<text x="218.8" y="46.4">J19.6</text>
<text x="225.3" y="46.4">J19.7</text>
<text x="231.9" y="46.4">J19.3</text>
<text x="222.6" y="51.1">T6</text>
<text x="229" y="51">T7</text>
<text x="41.1" y="106.8" transform="rotate(-90 41.1 106.8)">SS420 N241</text>
<text x="45.2" y="106.9" transform="rotate(-90 45.2 106.9)">SS417 N243</text>
<text x="49.4" y="107" transform="rotate(-90 49.4 107)">SS418 N246</text>
<text x="52.9" y="106.9" transform="rotate(-90 52.9 106.9)">SS419 N249</text>
<text x="56" y="107" transform="rotate(-90 56 107)">N451 Res. NSR1</text>
<text x="60.7" y="107" transform="rotate(-90 60.7 107)">SS411 N265</text>
<text x="64.3" y="106.9" transform="rotate(-90 64.3 106.9)">SS412 N263</text>
<text x="68" y="107" transform="rotate(-90 68 107)">SS413 N261</text>
<text x="72" y="106.9" transform="rotate(-90 72 106.9)">SS414 N268</text>
<text x="75.6" y="106.8" transform="rotate(-90 75.6 106.8)">SS415 N263</text>
<text x="79.3" y="106.9" transform="rotate(-90 79.3 106.9)">SS416 N271</text>
<text x="86.8" y="107" transform="rotate(-90 86.8 107)">SS423 N281</text>
<text x="90.4" y="107.1" transform="rotate(-90 90.4 107.1)">SS424 N283</text>
<text x="97.6" y="107.2" transform="rotate(-90 97.6 107.2)">SS421 N286</text>
<text x="101.1" y="107.1" transform="rotate(-90 101.1 107.1)">SS422 N289</text>
<text x="104.2" y="107.1" transform="rotate(-90 104.2 107.1)">N451 Res. NSR1</text>
<text x="133" y="107.1" transform="rotate(-90 133 107.1)">SS000 N102</text>
<text x="162.7" y="107.5" transform="rotate(-90 162.7 107.5)">SS425 N118</text>
<text x="171.1" y="107.2" transform="rotate(-90 171.1 107.2)">SS426 N124</text>
</g>
</svg>
